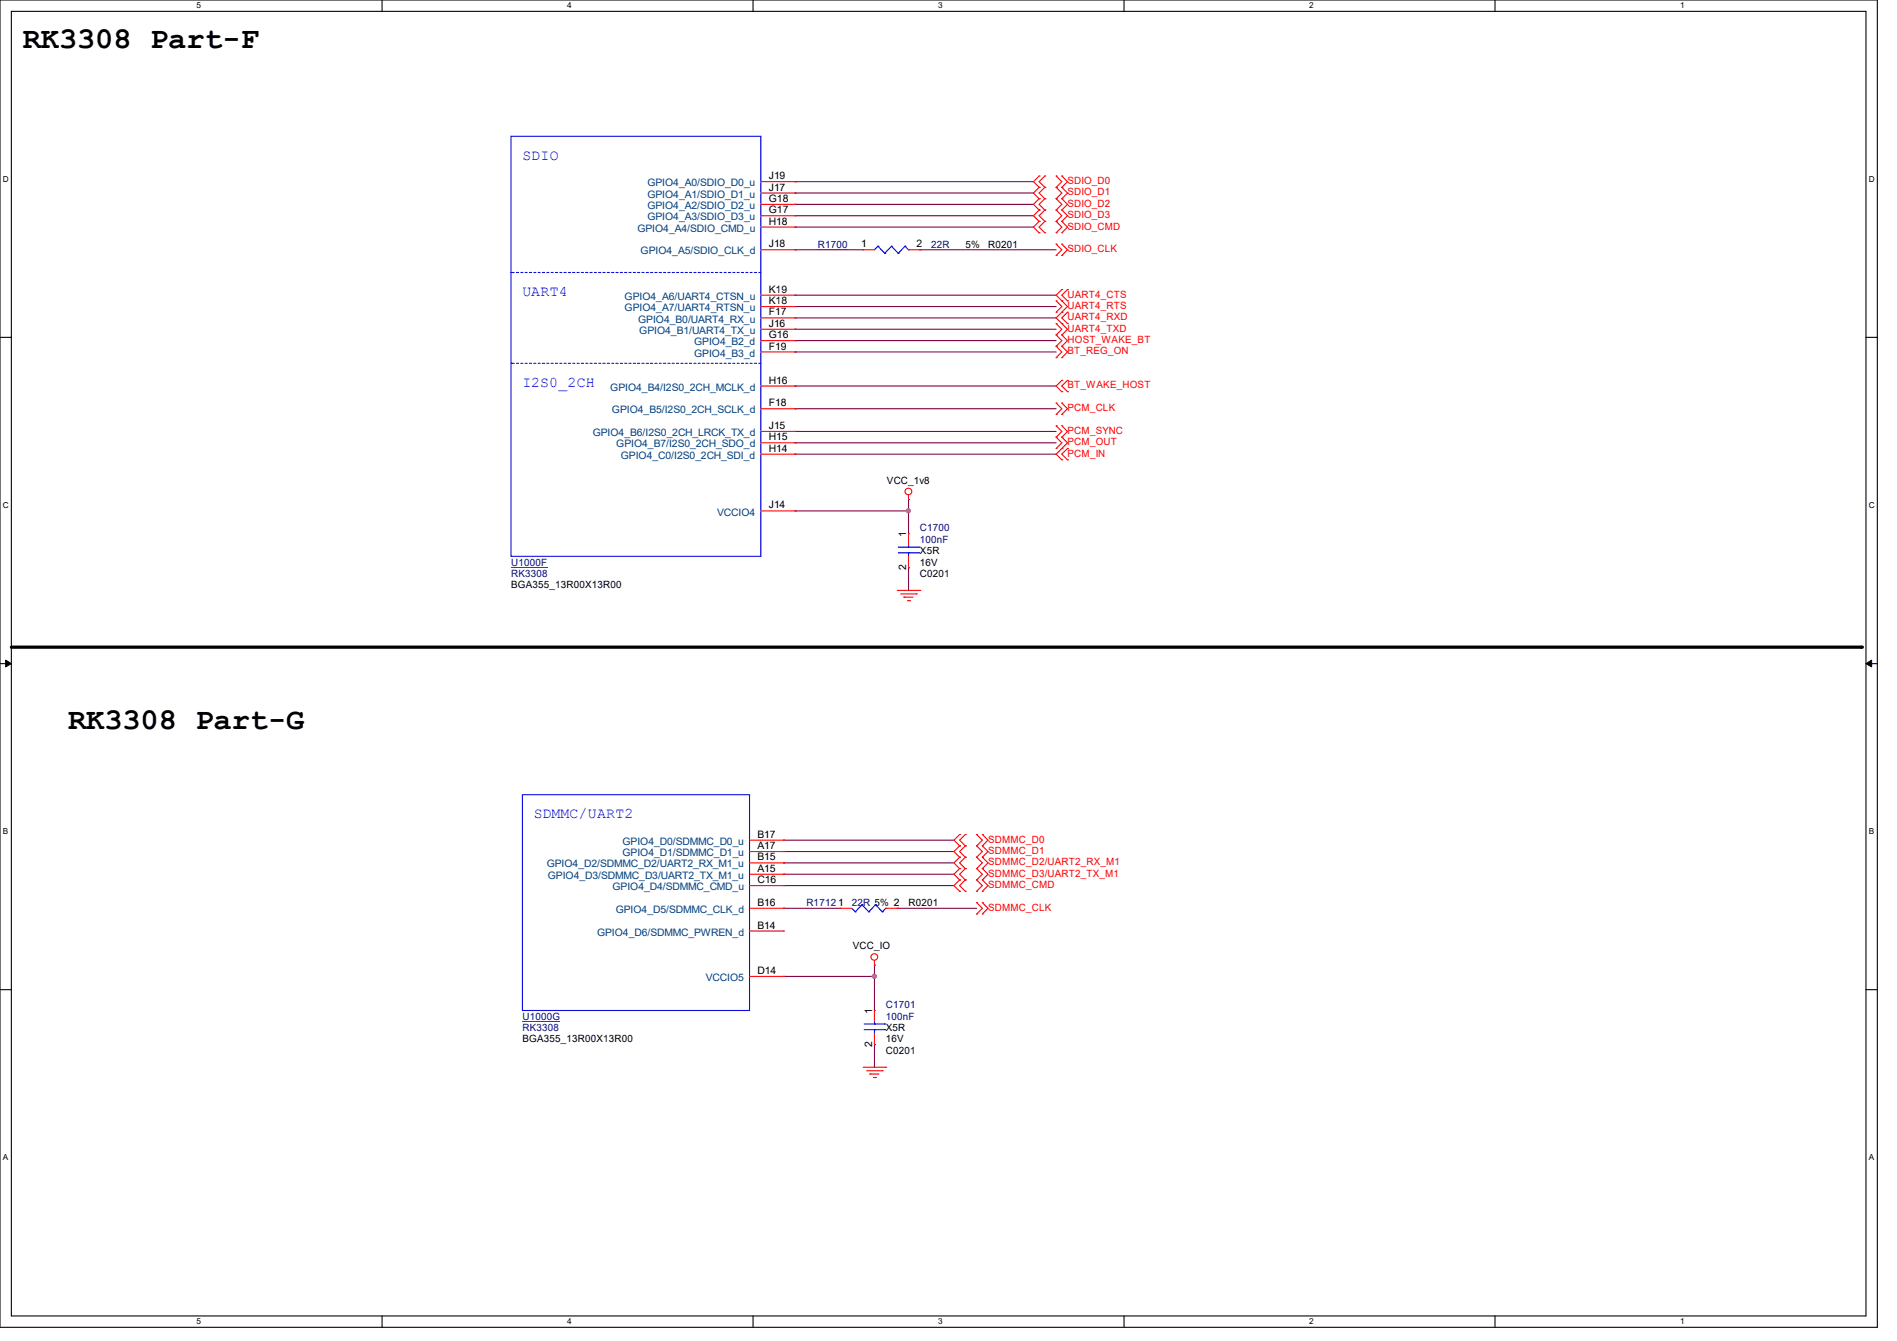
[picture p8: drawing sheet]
<svg xmlns="http://www.w3.org/2000/svg" width="297mm" height="210mm" viewBox="0 0 297 210" stroke-linecap="round" stroke-linejoin="round" font-family="sans-serif">
<path d="M0 0h293.9v207.9h-293.9zM1.8 1.8h290.3v204.3h-290.3z" fill="none" stroke="#000" stroke-width=".17"/>
<g fill="#fff">
<path d="M30.8 .2h.7v1.4h-.7z"/>
<path d="M30.8 206.2h.7v1.4h-.7z"/>
</g>
<path d="M59.8 0v1.8M59.8 206.1v1.8" fill="none" stroke="#000" stroke-width=".17"/>
<g fill="#fff">
<path d="M88.8 .2h.7v1.4h-.7z"/>
<path d="M88.8 206.2h.7v1.4h-.7z"/>
</g>
<path d="M117.9 0v1.8M117.9 206.1v1.8" fill="none" stroke="#000" stroke-width=".17"/>
<g fill="#fff">
<path d="M146.9 .2h.7v1.4h-.7z"/>
<path d="M146.9 206.2h.7v1.4h-.7z"/>
</g>
<path d="M176 0v1.8M176 206.1v1.8" fill="none" stroke="#000" stroke-width=".17"/>
<g fill="#fff">
<path d="M205 .2h.7v1.4h-.7z"/>
<path d="M205 206.2h.7v1.4h-.7z"/>
</g>
<path d="M234.1 0v1.8M234.1 206.1v1.8" fill="none" stroke="#000" stroke-width=".17"/>
<g fill="#fff">
<path d="M263.1 .2h.6v1.4h-.6z"/>
<path d="M263.1 206.2h.6v1.4h-.6z"/>
<path d="M.5 27.3h.9v1.4h-.9z"/>
<path d="M292.6 27.3h.9v1.4h-.9z"/>
<path d="M.5 78.4h.9v1.4h-.9z"/>
<path d="M292.6 78.4h.9v1.4h-.9z"/>
</g>
<path d="M0 52.8h1.8M292.1 52.8h1.8" fill="none" stroke="#000" stroke-width=".17"/>
<g fill="#fff">
<path d="M.5 129.5h.8v1.4h-.8z"/>
<path d="M292.6 129.5h.8v1.4h-.8z"/>
</g>
<path d="M0 103.9h1.8M292.1 103.9h1.8" fill="none" stroke="#000" stroke-width=".17"/>
<path d="M.9 103.4l.9 .5-.9 .5zM292.1 103.9l.9-.5v1z" fill="#000" stroke="#000" stroke-width=".16"/>
<g fill="#fff">
<path d="M.5 180.5h.8v1.4h-.8z"/>
<path d="M292.6 180.5h.8v1.4h-.8z"/>
</g>
<path d="M0 155h1.8M292.1 155h1.8" fill="none" stroke="#000" stroke-width=".17"/>
<path d="M1.8 101.3h289.6" fill="none" stroke="#000" stroke-width=".51"/>
<circle cx="291.4" cy="101.3" r=".25" fill="#000"/>
<g fill="none" stroke="#800040" stroke-width=".17">
<path d="M124.5 33.8h.1M124.5 39.1h.1M124.5 35.6h.1M124.5 28.4h.1M124.5 30.2h.1M124.5 32h.1M124.5 33.8h37.3M124.5 39.1h10.6M124.5 35.6h37.3M124.5 28.4h37.3M124.5 30.2h37.3M124.5 32h37.3"/>
<path d="M144 39.1h.1M144 39.1h21.4M124.5 51.6h.1M124.5 49.8h.1M124.5 46.2h.1M124.5 48h.1M124.5 55.1h.1M124.5 53.3h.1M124.5 51.6h40.9M124.5 49.8h40.9M124.5 46.2h40.9M124.5 48h40.9"/>
<path d="M124.5 55.1h40.9M124.5 53.3h40.9M124.5 60.5h.1M124.5 71.1h.1M124.5 69.3h.1M124.5 67.6h.1M124.5 64h.1M124.5 60.5h40.9M124.5 71.1h40.9M124.5 69.3h40.9M124.5 67.6h40.9M124.5 64h40.9"/>
<path d="M142.2 78.2h.1M142.2 78.2v5.4M124.5 80h.1M124.5 80h17.7M142.2 80h.1M142.2 88.9h.1M142.2 88.9v3.6M122.7 135.1h.1M122.7 136.9h.1M122.7 131.6h.1M122.7 133.3h.1M122.7 138.7h.1"/>
<path d="M122.7 135.1h26.7M122.7 136.9h26.7M122.7 131.6h26.7M122.7 133.3h26.7M122.7 138.7h26.7M122.7 152.9h.1M122.7 142.2h.1M122.7 152.9h14.2M122.7 142.2h8.9M136.9 152.9h.1M136.9 151.1h.1M136.9 151.1v7.1"/>
<path d="M140.5 142.2h.1M140.5 142.2h12.4M136.9 163.6h.1M136.9 163.6v3.5"/>
</g>
<g fill="#f0f" stroke="#f0f" stroke-width=".17">
<circle cx="136.9" cy="152.9" r=".32"/>
<circle cx="142.2" cy="80" r=".32"/>
</g>
<g fill="none" stroke="#f00" stroke-width=".17">
<path d="M119.1 28.4h5.4M119.1 30.2h5.4M119.1 32h5.4M119.1 33.8h5.4M119.1 35.6h5.4M119.1 39.1h5.4M124.5 28.4h.1M124.5 30.2h.1M124.5 32h.1M124.5 33.8h.1M124.5 35.6h.1M124.5 39.1h.1"/>
<path d="M135.1 39.1h.1M135.1 39.1h1.8M142.2 39.1h1.8M144 39.1h.1M162.7 34.7h.1M162.7 32.9h.1M162.7 31.1h.1M162.7 29.3h.1M162.7 27.6h.1M162.7 36.4h.1M162.7 32.9l-.9 .9 .9 .9M162.7 27.6l-.9 .8 .9 .9"/>
<path d="M162.7 31.1l-.9 .9 .9 .9M162.7 29.3l-.9 .9 .9 .9M162.7 34.7l-.9 .9 .9 .8M163.6 32.9h.1M163.6 34.7h.1M163.6 31.1h.1M163.6 29.3h.1M163.6 27.6h.1M163.6 36.4h.1M163.6 32.9l-.9 .9 .9 .9M163.6 29.3l-.9 .9 .9 .9M163.6 31.1l-.9 .9 .9 .9"/>
<path d="M163.6 27.6l-.9 .8 .9 .9M163.6 34.7l-.9 .9 .9 .8M165.4 32.9h.1M165.4 34.7h.1M165.4 31.1h.1M165.4 29.3h.1M165.4 27.6h.1M165.4 36.4h.1M165.4 38.2h.1M165.4 29.3l.8 .9-.8 .9M165.4 32.9l.8 .9-.8 .9M165.4 27.6l.8 .8-.8 .9"/>
<path d="M165.4 34.7l.8 .9-.8 .8M165.4 31.1l.8 .9-.8 .9M165.4 38.2l.8 .9-.8 .9M166.2 32.9h.1M166.2 34.7h.1M166.2 31.1h.1M166.2 29.3h.1M166.2 27.6h.1M166.2 36.4h.1M166.2 38.2h.1M166.2 38.2l.9 .9-.9 .9M166.2 27.6l.9 .8-.9 .9"/>
<path d="M166.2 32.9l.9 .9-.9 .9M166.2 31.1l.9 .9-.9 .9M166.2 34.7l.9 .9-.9 .8M166.2 29.3l.9 .9-.9 .9M119.1 46.2h5.4M119.1 48h5.4M119.1 49.8h5.4M119.1 51.6h5.4M119.1 53.3h5.4M119.1 55.1h5.4M124.5 46.2h.1M124.5 48h.1"/>
<path d="M124.5 49.8h.1M124.5 51.6h.1M124.5 53.3h.1M124.5 55.1h.1M165.4 52.5h.1M165.4 54.2h.1M165.4 56h.1M165.4 40h.1M165.4 47.1h.1M165.4 48.9h.1M165.4 50.7h.1M165.4 52.5l.8 .8-.8 .9"/>
<path d="M165.4 54.2l.8 .9-.8 .9M165.4 47.1l.8 .9-.8 .9M165.4 50.7l.8 .9-.8 .9M166.2 59.6h.1M166.2 52.5h.1M166.2 54.2h.1M166.2 56h.1M166.2 40h.1M166.2 47.1h.1M166.2 45.3h.1M166.2 48.9h.1M166.2 50.7h.1"/>
<path d="M166.2 59.6l-.8 .9 .8 .8M166.2 52.5l.9 .8-.9 .9M166.2 54.2l.9 .9-.9 .9M166.2 45.3l-.8 .9 1.7 1.8-1.7 1.8 1.7 1.8-.9 .9M167.1 59.6h.1M167.1 45.3h.1M167.1 47.1h.1M167.1 48.9h.1M167.1 50.7h.1M167.1 59.6l-.9 .9 .9 .8M167.1 45.3l-.9 .9 .9 .9M167.1 48.9l-.9 .9 .9 .9"/>
<path d="M119.1 60.5h5.4M119.1 64h5.4M119.1 67.6h5.4M119.1 69.3h5.4M119.1 71.1h5.4M124.5 60.5h.1M124.5 64h.1M124.5 67.6h.1M124.5 69.3h.1M124.5 71.1h.1M142.2 78.2h.1M142.2 77.5v.7"/>
<path d="M165.4 64.9h.1M165.4 63.1h.1M165.4 66.7h.1M165.4 68.5h.1M165.4 70.2h.1M165.4 63.1l.8 .9-.8 .9M165.4 66.7l.8 .9-.8 .9M165.4 68.5l.8 .8-.8 .9M166.2 61.3h.1M166.2 64.9h.1M166.2 63.1h.1M166.2 66.7h.1"/>
<path d="M166.2 68.5h.1M166.2 70.2h.1M166.2 72h.1M166.2 63.1l.9 .9-.9 .9M166.2 66.7l.9 .9-.9 .9M166.2 68.5l.9 .8-1.7 1.8 .8 .9M167.1 61.3h.1M167.1 72h.1M167.1 70.2h.1M167.1 70.2l-.9 .9 .9 .9M119.1 80h5.4M124.5 80h.1"/>
<path d="M140.5 92.5h3.5M141 93h2.5M141.5 93.5h.1M141.5 93.5h1.5M142.1 94.1h.3M142.2 83.6h.1M142.2 88.9h.1M142.2 83.6v1.7M142.2 87.1v1.8M142.4 94.1h.1M143.5 93h.1M144 92.5h.1"/>
<path d="M117.3 131.6h5.4M117.3 133.3h5.4M117.3 135.1h5.4M117.3 136.9h5.4M117.3 138.7h5.4M122.7 131.6h.1M122.7 133.3h.1M122.7 135.1h.1M122.7 136.9h.1M122.7 138.7h.1M150.2 134.2h.1M150.2 132.5h.1"/>
<path d="M150.2 130.7h.1M150.2 136h.1M150.2 137.8h.1M150.2 139.6h.1M150.2 132.5l-.8 .8 .8 .9M150.2 137.8l-.8 .9 .8 .9M150.2 130.7l-.8 .9 .8 .9M150.2 136l-.8 .9 .8 .9M150.2 134.2l-.8 .9 .8 .9M151.1 132.5h.1M151.1 134.2h.1M151.1 130.7h.1"/>
<path d="M151.1 136h.1M151.1 137.8h.1M151.1 139.6h.1M151.1 132.5l-.9 .8 .9 .9M151.1 136l-.9 .9 .9 .9M151.1 130.7l-.9 .9 .9 .9M151.1 134.2l-.9 .9 .9 .9M151.1 137.8l-.9 .9 .9 .9M152.9 132.5h.1M152.9 134.2h.1M152.9 130.7h.1M152.9 136h.1"/>
<path d="M152.9 137.8h.1M152.9 139.6h.1M152.9 136l.9 .9-.9 .9M152.9 132.5l.9 .8-.9 .9M152.9 134.2l.9 .9-.9 .9M152.9 130.7l.9 .9-.9 .9M152.9 137.8l.9 .9-.9 .9M153.8 132.5h.1M153.8 134.2h.1M153.8 130.7h.1M153.8 136h.1M153.8 137.8h.1"/>
<path d="M153.8 139.6h.1M153.8 137.8l.9 .9-.9 .9M153.8 132.5l.9 .8-.9 .9M153.8 136l.9 .9-.9 .9M153.8 130.7l.9 .9-.9 .9M153.8 134.2l.9 .9-.9 .9M117.3 152.9h5.4M117.3 142.2h5.4M117.3 145.8h5.4M122.7 152.9h.1M122.7 142.2h.1M122.7 145.8h.1"/>
<path d="M131.6 142.2h.1M131.6 142.2h1.7M136.9 151.1h.1M136.9 158.2h.1M136.9 150.4v.7M136.9 158.2v1.8M138.7 142.2h1.8M140.5 142.2h.1M152.9 141.4h.1M152.9 143.1h.1M152.9 141.4l.9 .8-.9 .9M153.8 141.4h.1"/>
<path d="M153.8 143.1h.1M153.8 141.4l.9 .8-.9 .9M135.1 167.1h3.6M135.7 167.7h2.4M136.2 168.2h.1M136.2 168.2h1.4M136.7 168.7h.4M136.9 163.6h.1M136.9 161.8v1.8M137.1 168.7h.1M138.1 167.7h.1M138.7 167.1h.1"/>
<circle cx="142.2" cy="77" r=".52"/>
<circle cx="136.9" cy="149.9" r=".52"/>
</g>
<g fill="none" stroke="#00f" stroke-width=".17">
<path d="M80 21.3h39.1v65.8h-39.1zM137.5 38.6h.1M137.5 38.6l-.6 .5M137.5 38.6l1 1.1M138.5 39.7h.1M139.6 38.6h.1M139.6 38.6l-1.1 1.1M139.6 38.6l1 1.1M140.6 39.7h.1M141.7 38.6h.1M141.7 38.6l-1.1 1.1M141.7 38.6l.5 .5"/>
<path d="M142.2 39.1h.1M140.6 86.6h3.2M140.6 85.7h3.2M142.2 85.7h.1M142.2 86.6h.1M142.2 85.3v.4M142.2 86.6v.5M143.8 86.6h.1M143.8 85.7h.1M81.8 124.5h35.5v33.7h-35.5zM133.3 142.2l.6 .6M133.9 142.8h.1"/>
<path d="M135 141.7h.1M135 141.7l-1.1 1.1M135 141.7l1 1.1M136 142.8h.1M137.1 141.7h.1M137.1 141.7l-1.1 1.1M137.1 141.7l1 1.1M138.1 142.8h.1M138.7 142.2h.1M138.7 142.2l-.6 .6M135.3 161.2h3.2M135.3 160.4h3.2"/>
<path d="M136.9 160.4h.1M136.9 161.2h.1M136.9 160v.4M136.9 161.2v.6M138.5 161.2h.1M138.5 160.4h.1"/>
</g>
<path d="M128 39h4.7M80 88.8h5.7M81.8 159.9h5.9" fill="none" stroke="#000080" stroke-width=".16"/>
<path d="M80 56.9h.1M80 42.7h.1M119.1 56.9h-39.1M119.1 42.7h-39.1" fill="none" stroke="#00f" stroke-width=".17" stroke-dasharray=".3 .3"/>
<g font-size="4.7">
<text x="3.6" y="7.5">RK3308 Part-F</text>
<text x="10.7" y="114.2">RK3308 Part-G</text>
</g>
<g font-size="2.3" fill="#00f">
<text x="81.8" y="25">SDIO</text>
<text x="81.8" y="46.4">UART4</text>
<text x="81.8" y="60.6">I2S0_2CH</text>
<text x="83.6" y="128.1">SDMMC/UART2</text>
</g>
<g font-size="1.6" fill="#004080">
<text x="101.4" y="29.2">GPIO4_A0/SDIO_D0_u</text>
<text x="101.4" y="30.9">GPIO4_A1/SDIO_D1_u</text>
<text x="101.4" y="32.7">GPIO4_A2/SDIO_D2_u</text>
<text x="101.4" y="34.5">GPIO4_A3/SDIO_D3_u</text>
<text x="99.8" y="36.3">GPIO4_A4/SDIO_CMD_u</text>
<text x="100.3" y="39.8">GPIO4_A5/SDIO_CLK_d</text>
<text x="97.8" y="46.9">GPIO4_A6/UART4_CTSN_u</text>
<text x="97.8" y="48.7">GPIO4_A7/UART4_RTSN_u</text>
<text x="99.9" y="50.5">GPIO4_B0/UART4_RX_u</text>
<text x="100.1" y="52.3">GPIO4_B1/UART4_TX_u</text>
<text x="108.7" y="54.1">GPIO4_B2_d</text>
<text x="108.7" y="55.8">GPIO4_B3_d</text>
<text x="95.6" y="61.2">GPIO4_B4/I2S0_2CH_MCLK_d</text>
<text x="95.8" y="64.7">GPIO4_B5/I2S0_2CH_SCLK_d</text>
<text x="92.8" y="68.3">GPIO4_B6/I2S0_2CH_LRCK_TX_d</text>
<text x="96.5" y="70.1">GPIO4_B7/I2S0_2CH_SDO_d</text>
<text x="97.2" y="71.8">GPIO4_C0/I2S0_2CH_SDI_d</text>
<text x="112.3" y="80.7">VCCIO4</text>
<text x="85.6" y="135.8">GPIO4_D2/SDMMC_D2/UART2_RX_M1_u</text>
<text x="85.8" y="137.6">GPIO4_D3/SDMMC_D3/UART2_TX_M1_u</text>
<text x="97.5" y="132.3">GPIO4_D0/SDMMC_D0_u</text>
<text x="97.5" y="134.1">GPIO4_D1/SDMMC_D1_u</text>
<text x="95.9" y="139.4">GPIO4_D4/SDMMC_CMD_u</text>
<text x="96.4" y="143">GPIO4_D5/SDMMC_CLK_d</text>
<text x="93.5" y="146.5">GPIO4_D6/SDMMC_PWREN_d</text>
<text x="110.5" y="153.6">VCCIO5</text>
</g>
<g font-size="1.6">
<text x="120.4" y="28.1">J19</text>
<text x="120.4" y="29.8">J17</text>
<text x="120.4" y="31.6">G18</text>
<text x="120.4" y="33.4">G17</text>
<text x="120.4" y="35.2">H18</text>
<text x="120.4" y="38.7">J18</text>
<text x="134.8" y="38.7">1</text>
<text x="143.5" y="38.7">2</text>
<text x="151.1" y="38.8">5%</text>
<text x="154.7" y="38.8">R0201</text>
<text x="120.4" y="45.8">K19</text>
<text x="120.4" y="47.6">K18</text>
<text x="120.4" y="49.4">F17</text>
<text x="120.4" y="51.2">J16</text>
<text x="120.4" y="53">G16</text>
<text x="120.4" y="54.7">F19</text>
<text x="120.4" y="60.1">H16</text>
<text x="120.4" y="63.6">F18</text>
<text x="120.4" y="67.2">J15</text>
<text x="120.4" y="69">H15</text>
<text x="120.4" y="70.7">H14</text>
<text x="138.9" y="75.8">VCC_1v8</text>
<text x="120.4" y="79.6">J14</text>
<text x="141.9" y="89.2" transform="rotate(-90 141.9 89.2)">2</text>
<text x="141.9" y="84.1" transform="rotate(-90 141.9 84.1)">1</text>
<text x="144" y="86.8">X5R</text>
<text x="144" y="88.6">16V</text>
<text x="80" y="92.1">BGA355_13R00X13R00</text>
<text x="144" y="90.3">C0201</text>
<text x="118.6" y="131.2">B17</text>
<text x="118.6" y="133">A17</text>
<text x="118.6" y="134.7">B15</text>
<text x="118.6" y="136.5">A15</text>
<text x="118.6" y="138.3">C16</text>
<text x="118.6" y="141.9">B16</text>
<text x="131.2" y="141.9">1</text>
<text x="142.2" y="141.9">R0201</text>
<text x="118.6" y="145.4">B14</text>
<text x="133.5" y="148.7">VCC_IO</text>
<text x="118.6" y="152.5">D14</text>
<text x="136.5" y="158.8" transform="rotate(-90 136.5 158.8)">1</text>
<text x="138.7" y="161.5">X5R</text>
<text x="81.8" y="163.2">BGA355_13R00X13R00</text>
<text x="136.5" y="163.9" transform="rotate(-90 136.5 163.9)">2</text>
<text x="138.7" y="165">C0201</text>
<text x="138.7" y="163.2">16V</text>
</g>
<g font-size="1.6" fill="#f00">
<text x="167.1" y="28.8">SDIO_D0</text>
<text x="167.1" y="34.2">SDIO_D3</text>
<text x="167.1" y="32.4">SDIO_D2</text>
<text x="167.1" y="30.6">SDIO_D1</text>
<text x="167.1" y="35.9">SDIO_CMD</text>
<text x="167.1" y="39.5">SDIO_CLK</text>
<text x="167.1" y="46.6">UART4_CTS</text>
<text x="167.1" y="53.7">HOST_WAKE_BT</text>
<text x="167.1" y="48.4">UART4_RTS</text>
<text x="167.1" y="50.2">UART4_RXD</text>
<text x="167.1" y="51.9">UART4_TXD</text>
<text x="167.1" y="55.5">BT_REG_ON</text>
<text x="167.1" y="60.8">BT_WAKE_HOST</text>
<text x="167.1" y="64.4">PCM_CLK</text>
<text x="167.1" y="67.9">PCM_SYNC</text>
<text x="167.1" y="69.7">PCM_OUT</text>
<text x="167.1" y="71.5">PCM_IN</text>
<text x="154.7" y="132">SDMMC_D0</text>
<text x="154.7" y="133.7">SDMMC_D1</text>
<text x="154.7" y="135.5">SDMMC_D2/UART2_RX_M1</text>
<text x="154.7" y="137.3">SDMMC_D3/UART2_TX_M1</text>
<text x="154.7" y="142.6">SDMMC_CLK</text>
<text x="154.7" y="139.1">SDMMC_CMD</text>
</g>
<g font-size="1.6" fill="#000080">
<text x="128" y="38.8">R1700</text>
<text x="145.8" y="38.8">22R</text>
<text x="144" y="83.2">C1700</text>
<text x="80" y="88.6">U1000F</text>
<text x="144" y="85">100nF</text>
<text x="80" y="90.3">RK3308</text>
<text x="126.2" y="141.9">R1712</text>
<text x="133.4" y="141.9">22R 5% 2</text>
<text x="81.8" y="159.7">U1000G</text>
<text x="81.8" y="161.5">RK3308</text>
<text x="138.7" y="157.9">C1701</text>
<text x="138.7" y="159.7">100nF</text>
</g>
<g font-size="1.3">
<text x="30.8" y="1.3">5</text>
<text x="88.8" y="1.3">4</text>
<text x="146.9" y="1.3">3</text>
<text x="205" y="1.3">2</text>
<text x="263.1" y="1.3">1</text>
<text x=".5" y="28.4">D</text>
<text x="292.6" y="28.4">D</text>
<text x=".5" y="79.5">C</text>
<text x="292.6" y="79.5">C</text>
<text x=".5" y="130.6">B</text>
<text x="292.6" y="130.6">B</text>
<text x=".5" y="181.7">A</text>
<text x="292.6" y="181.7">A</text>
<text x="30.8" y="207.4">5</text>
<text x="88.8" y="207.4">4</text>
<text x="146.9" y="207.4">3</text>
<text x="205" y="207.4">2</text>
<text x="263.1" y="207.4">1</text>
</g>
</svg>
